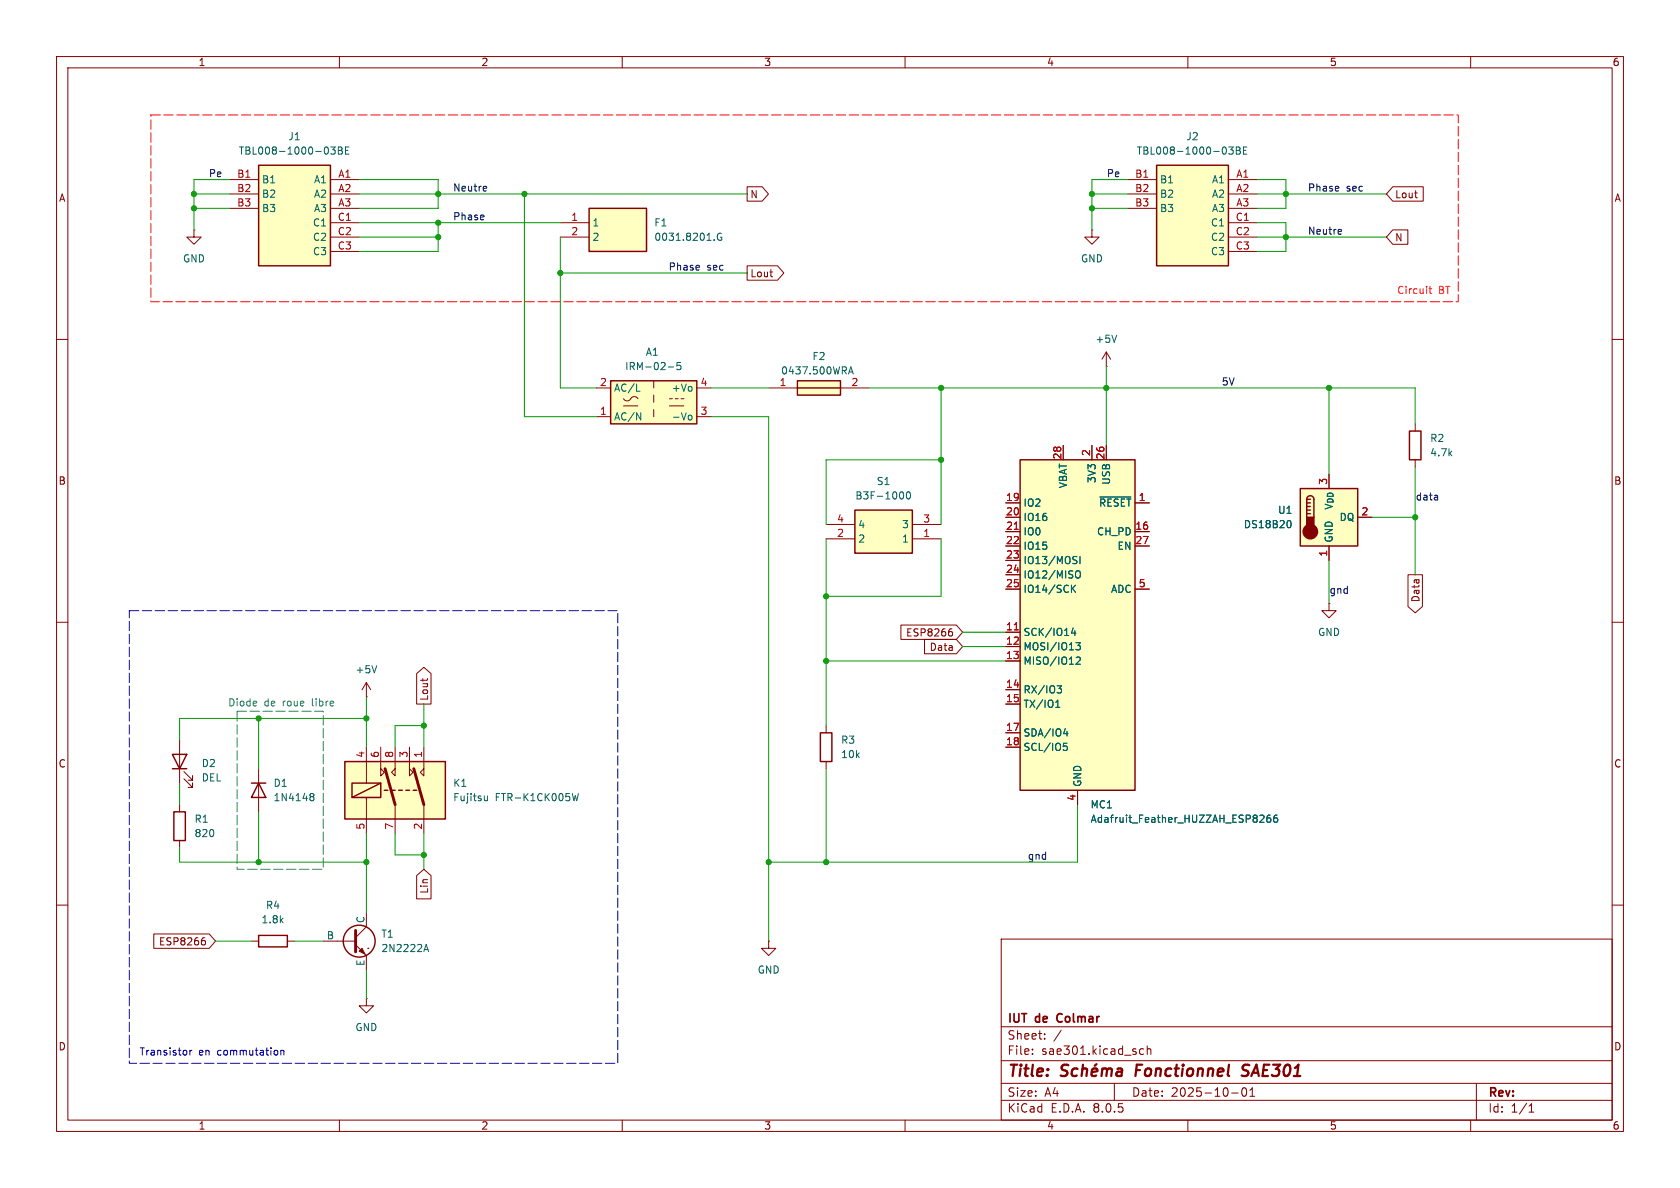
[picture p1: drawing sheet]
<svg xmlns="http://www.w3.org/2000/svg" width="297mm" height="210mm" viewBox="0 0 297 210" stroke-linecap="round" stroke-linejoin="round" font-family="sans-serif">
<g fill="none" stroke="#840000" stroke-width=".18">
<path d="M10 10h277v190h-277zM12 12h273v186h-273zM60 10v2M110 10v2M160 10v2M210 10v2M260 10v2M10 60h2M285 60h2M10 110h2M285 110h2M10 160h2"/>
<path d="M285 160h2M177 166h108v32h-108zM60 198v2M110 198v2M160 198v2M177 194.5h108M177 191.5h108M177 187.5h108M177 181.5h108M182.5 186.3v.1M182.5 185.5v.1M184.7 183.6v.1"/>
<path d="M184.7 182.8v.1M187.6 182.1l-1.3 2M197 191.5v3M202.2 185.5l-.5-.1-.2 .3v.4l.1 .2h.6M202.8 185.5l.2-.1 .4 .1 .1 .9M202.8 184.9v1.5M210 198v2M217.7 193.2h1.2M219.7 192.4l.2-.1a.81 .81 0 0 1 .6 .6 .81 .81 0 0 1-.3 .8l-.2 .1a.81 .81 0 0 1-.3-1.4zM221 193.8h.8M221 192.7l.4-.4v1.5M260 198v2"/>
<path d="M261 191.5v6.5M270.3 196.6h.9M270.3 195.5l.4-.4v1.5"/>
</g>
<g fill="none" stroke="#840000" stroke-width=".4">
<path d="M188.9 188.3a.85 .85 0 0 0-1.1 .1 .45 .45 0 0 0 .2 .8l.4 .1a.49 .49 0 0 1 .3 .5 .49 .49 0 0 1-.4 .4l-.8-.1M190.5 189a.66 .66 0 0 0-1 .3l-.1 .5 .2 .3 .2 .1 .6-.1M191.3 189.1a.49 .49 0 0 1 .9 .1l-.1 1M191.5 188.2l-.3 2M193 189.5l1-.1-.1-.4-.5-.1-.3 .3-.1 .9 .2 .1 .6-.1M193.8 188.1l-.3 .3M194.9 189.1a.49 .49 0 0 1 .8 .1M194.9 188.9l-.2 1.3M195.7 189.2a.5 .5 0 0 1 .8-.2l-.1 1.2M195.7 189.2l-.1 1M197.6 189l.2-.1 .5 .1v1.2M198.4 189.4h-.7a.4 .4 0 0 0-.4 .4 .4 .4 0 0 0 .3 .4l.7-.1"/>
<path d="M201 188.2l-.3 2M220.6 190a.85 .85 0 0 1-1.1 .1M220.6 188.2l-.7 .1a.46 .46 0 0 0-.2 .5 .46 .46 0 0 0 .3 .4l.6 .2"/>
</g>
<path d="M187 179.4l-.2 .4 .2 .7" fill="none" stroke="#840000" stroke-width=".3"/>
<path d="M104.1 36.8h10.2v7.7h-10.2z" fill="#ffffc2"/>
<path d="M104.1 36.8h10.2v7.7h-10.2z" fill="none" stroke="#840000" stroke-width=".25"/>
<path d="M99.1 39.4h5M99.1 41.9h5" fill="none" stroke="#840000" stroke-width=".18"/>
<path d="M126.3 42.4v.1M127.5 41.3a.59 .59 0 0 0-.7 .6 .59 .59 0 0 0 .7 .5l.1-.5h-.2" fill="none" stroke="#006464" stroke-width=".18"/>
<path d="M141 67.3h7.6v2.6h-7.6z" fill="#ffffc2"/>
<path d="M141 67.3h7.6v2.6h-7.6zM141 68.6h7.6M30.7 143.5h2.1v5.1h-2.1zM45.7 165.4h5.1v2h-5.1z" fill="none" stroke="#840000" stroke-width=".25"/>
<g fill="none" stroke="#840000" stroke-width=".18">
<path d="M193 40.6v1.3h1.3l-1.3 1.3-1.2-1.3h1.2M193 40.6h.1M135.9 68.6h5.1M148.6 68.6h5.1M195.6 64.8h.1M195.6 62.2l-.8 1.3M195.6 62.2v2.6M195.6 62.2l.7 1.3M31.7 142.2v1.3M31.7 148.6v1.3M44.4 166.4h1.3M50.8 166.4h1.3"/>
<path d="M64.8 176.5v1.3h1.2l-1.2 1.3-1.3-1.3h1.3M64.8 176.5h.1"/>
</g>
<path d="M197.4 59.3l-.4 1.2M150 66.1l.4-1.3 .4 1.3M150.1 65.7h.6" fill="none" stroke="#006464" stroke-width=".18"/>
<path d="M107.9 67.3h15.3v7.6h-15.3z" fill="#ffffc2"/>
<g fill="none" stroke="#840000" stroke-width=".25">
<path d="M107.9 67.3h15.3v7.6h-15.3z"/>
<circle cx="63.5" cy="166.4" r="2.82"/>
</g>
<g fill="none" stroke="#840000" stroke-width=".18">
<path d="M105.4 73.7h2.5M105.4 68.6h2.5M110.2 70.5a.8 .8 0 0 0 .8 .4 .8 .8 0 0 0 .7-.6 .73 .73 0 0 1 1.1 .2M110.2 71.8h2.6M115.6 67.3v1.3M115.6 69.9v1.2M115.6 72.4v1.3M118.4 71.8h2.5M118.4 70.5h.5M119.4 70.5h.5M120.4 70.5h.5M123.2 73.7h2.5"/>
<path d="M123.2 68.6h2.5M57.1 166.4h5.8M62.9 167l1.9 1.9v2.6M64.8 161.3v2.5l-1.9 1.9M65 167.6h.1"/>
</g>
<path d="M112.5 73l.8 1.2v-1.2M112.5 69.2h.7M118.1 64.9h1M120.3 64.1h-.6v.6l.1-.1h.5l.1 .2-.1 .4-.2 .1-.4-.1M121.9 73.4l.3 .1 .1 .1v.5l-.4 .1M74.9 168.2l.4-1.3 .5 1.3M75 167.9h.6" fill="none" stroke="#006464" stroke-width=".18"/>
<path d="M62.9 164.5v3.8" fill="none" stroke="#840000" stroke-width=".51"/>
<path d="M63.5 168.1l.5-.5 .5 1.1z" fill="#840000" stroke="#840000" stroke-width=".18"/>
<path d="M204.5 29.2h12.7v17.8h-12.7z" fill="#ffffc2"/>
<path d="M204.5 29.2h12.7v17.8h-12.7zM145 129.5h2.1v5.1h-2.1z" fill="none" stroke="#840000" stroke-width=".25"/>
<path d="M199.4 31.8h5.1M199.4 34.3h5.1M199.4 36.8h5.1M217.2 31.8h5M217.2 34.3h5M217.2 36.8h5M217.2 39.4h5M217.2 41.9h5M217.2 44.5h5M146 128.3v1.2M146 134.6v1.3" fill="none" stroke="#840000" stroke-width=".18"/>
<path d="M217.2 26h.8l-.4 .5 .4 .1v.5l-.2 .1-.6-.1M218.6 26h.4l.2 .2-.2 .4 .2 .1 .1 .3-.3 .2h-.4zM218.6 26.6h.4M219.8 26.6h.5M220.4 26h-.6v1.2h.6" fill="none" stroke="#006464" stroke-width=".18"/>
<path d="M45.7 29.2h12.7v17.8h-12.7z" fill="#ffffc2"/>
<path d="M45.7 29.2h12.7v17.8h-12.7zM249.2 76.2h2v5.1h-2zM30.5 133.4h2.5l-1.3 2.5zM30.5 135.9h2.5M44.4 138.4h2.6M45.7 138.4l1.3 2.6h-2.6z" fill="none" stroke="#840000" stroke-width=".25"/>
<g fill="none" stroke="#840000" stroke-width=".18">
<path d="M40.6 31.8h5.1M40.6 34.3h5.1M40.6 36.8h5.1M58.4 31.8h5.1M58.4 34.3h5.1M58.4 36.8h5.1M58.4 39.4h5.1M34.3 40.6v1.3h1.3l-1.3 1.3-1.3-1.3h1.3M34.3 40.6h.1M58.4 41.9h5.1M58.4 44.5h5.1M250.2 74.9v1.3"/>
<path d="M250.2 81.3v1.3M31.7 130.8v7.6M32.5 137.7l1.5 1.5v-.8v.8h-.7M32.5 136.4l1.5 1.5v-.7v.7h-.7M45.7 135.9v7.6M64.8 123.2h.1M64.8 120.7l-.8 1.2M64.8 120.7v2.5M64.8 120.7l.7 1.2M135.9 166.4v1.2h1.3l-1.3 1.3-1.3-1.3h1.3M135.9 166.4h.1"/>
</g>
<path d="M58.5 26h.8l-.5 .5 .4 .1v.5l-.2 .1-.5-.1M59.8 26h.4l.3 .2-.3 .4 .3 .1v.3l-.2 .2h-.5zM59.8 26.6h.4M61.1 26.6h.4M61.7 26h-.6v1.2h.6M66.6 117.7l-.4 1.2M54.9 140.8h.1M54.9 140.3h.4l.1 .1 .1 .2-.2 .2M55 140.8h.3M55 140.8l-.1 .1M55.3 140.8l.2 .3-.1 .3-.1 .1h-.4" fill="none" stroke="#006464" stroke-width=".18"/>
<g fill="#ffffc2">
<path d="M62.2 138.4h5.1v2.6h-5.1z"/>
<path d="M61 134.6h17.7v10.2h-17.7z"/>
</g>
<path d="M61 134.6h17.7v10.2h-17.7zM62.2 138.4h5.1v2.6h-5.1zM67.3 138.4l-5.1 2.6M67.9 139.7h.7M69.2 139.7h.6M70.5 139.7h.6M71.8 139.7h.6M73 139.7h.7" fill="none" stroke="#840000" stroke-width=".25"/>
<path d="M64.8 132.1v6.3M67.3 132.1v5.1l.6-.7-.6-.6M69.8 132.1v5.1l-.6-.7 .6-.6M72.4 132.1v5.1l.6-.7-.6-.6M74.9 132.1v5.1l-.6-.7 .6-.6M64.8 141.2v-.2v6.3M69.8 142.2v5.1M74.9 142.2v5.1" fill="none" stroke="#840000" stroke-width=".18"/>
<path d="M68.1 135.9l1.7 6.3M73.2 135.9l1.7 6.3" fill="none" stroke="#840000" stroke-width=".51"/>
<path d="M86.2 140.7v.8M86.2 141.4l-.2 .1h-.3M101.2 140.3l.3 1.2 .2-.9 .3 .9 .3-1.2" fill="none" stroke="#006464" stroke-width=".18"/>
<path d="M229.9 86.4h10.1v10.1h-10.1z" fill="#ffffc2"/>
<path d="M229.9 86.4h10.1v10.1h-10.1zM231 88.3a.64 .64 0 0 1 .6-.7 .64 .64 0 0 1 .7 .7v3.1M231 90.8h.6M231 90.2h.6M231 89.5h.6M231 88.9h.6M231 88.3v3.1M231 88.3h.6" fill="none" stroke="#840000" stroke-width=".25"/>
<g fill="#840000" stroke="#840000" stroke-width=".25">
<path d="M231 91.4h1.3v1.9h-1.3z"/>
<circle cx="231.6" cy="94" r="1.27"/>
</g>
<path d="M234.9 96.5v2.6M240 91.4h2.6M234.9 106.7v1.3h1.3l-1.3 1.2-1.2-1.2h1.2M234.9 106.7h.1" fill="none" stroke="#840000" stroke-width=".18"/>
<path d="M227.8 92a.68 .68 0 0 1 .5 .7 .68 .68 0 0 1-.5 .6" fill="none" stroke="#006464" stroke-width=".18"/>
<path d="M151.1 90.2h10.2v7.6h-10.2z" fill="#ffffc2"/>
<path d="M151.1 90.2h10.2v7.6h-10.2z" fill="none" stroke="#840000" stroke-width=".25"/>
<path d="M146 95.3h5.1M146 92.7h5.1M161.3 95.3h5.1M161.3 92.7h5.1" fill="none" stroke="#840000" stroke-width=".18"/>
<path d="M159.3 86.9a.68 .68 0 0 1 .5 .7 .68 .68 0 0 1-.5 .6M160.4 87.1l.1-.2a.68 .68 0 0 1 .5 .7 .68 .68 0 0 1-.5 .6l-.1-.1-.2-.4z" fill="none" stroke="#006464" stroke-width=".18"/>
<path d="M180.3 81.3h20.4v58.4h-20.4z" fill="#ffffc2"/>
<path d="M180.3 81.3h20.4v58.4h-20.4z" fill="none" stroke="#840000" stroke-width=".25"/>
<g fill="none" stroke="#840000" stroke-width=".18">
<path d="M132.1 33h2.6l1.2 1.3-1.2 1.3h-2.6zM246.2 33h5.4v2.6h-5.4l-1.1-1.3zM250.1 34.1h.5M250.4 35h.2M132.1 47h5.4l1.1 1.3-1.1 1.2h-5.4zM136.1 48.1h.5M136.5 48.9h.1M246.2 40.6h2.7v2.6h-2.7l-1.1-1.3zM188 78.7v2.6M193 78.7v2.6M195.6 78.7v2.6M177.8 88.9h2.5"/>
<path d="M177.8 94h2.5M177.8 91.4h2.5M177.8 96.5h2.5M177.8 99.1h2.5M200.7 88.9h2.5M200.7 94h2.5M200.7 96.5h2.5M234.9 96.5v2.6M240 91.4h2.6M73.7 119.1l1.2-1.1 1.3 1.1v5.4h-2.5zM74.8 120v.4M75.6 120v.1"/>
<path d="M159.3 110.5h9.8l1.1 1.3-1.1 1.2h-9.8zM163.4 113h5.7l1.1 1.3-1.1 1.3h-5.7zM167.9 111.6h.3l.2 .3-.1 .4-.4 .1M168 111.2h.3M177.8 111.8h2.5M177.8 114.3h2.5M177.8 116.8h2.5M177.8 101.6h2.5M177.8 104.1h2.5M200.7 104.1h2.5M248.9 101.6h2.6v5.6l-1.3 1.1-1.3-1.1zM177.8 121.9h2.5"/>
<path d="M177.8 124.5h2.5M177.8 129.5h2.5M177.8 132.1h2.5M190.5 139.7v2.5M73.7 154.8l1.2-1.1 1.3 1.1v4.1h-2.5zM27.2 165.1h9.8l1.1 1.3-1.1 1.2h-9.8zM35.8 166.3h.3l.2 .2v.4l-.5 .1M36 165.8h.2"/>
</g>
<g fill="none" stroke="#006464" stroke-width=".18">
<path d="M189.9 98.4h.5M190.1 99l.3 .3-.3 .3M190.9 98.4v1.2M194.4 87.9h5.5M227.8 92a.68 .68 0 0 1 .5 .7 .68 .68 0 0 1-.5 .6M189.6 104l.5 .7M189.7 111l-.3 .9h.8M190 111.5v.8M190.1 103.4l-.7 .8M190.2 113.6h.8l-.4 .5 .3 .1v.6l-.2 .1-.5-.1M190.2 101.1l.2-.2a.43 .43 0 0 1 .6 .4v.5a.43 .43 0 0 1-.3 .4 .43 .43 0 0 1-.5-.2M190.3 116.3l.4-.2 .3 .4-.8 .9h.8"/>
<path d="M186.6 125h.8M186.6 124.1l.4-.3v1.2M186.9 121.2h.8l-.5 .5 .4 .1 .1 .5-.3 .2h-.3M188 129.7h.8M188 131.4h.6M188.1 131.9h.3l.3 .2-.1 .4-.5 .2M188.6 129.3v.8M222.9 144.1l.4 .1 .2 .3-.8 .9h.8M224.6 144.1l-.4 .1a.86 .86 0 0 0 0 1.2l.4-.2 .1-.4-.3-.2h-.3l-.1 .2M225.8 144.1l-.4 .1a.86 .86 0 0 0 0 1.2l.4-.2 .1-.4-.3-.2h-.3l-.1 .2"/>
</g>
<path d="M179.3 93.6h.7M179.3 111.3h.7" fill="none" stroke="#a90000" stroke-width=".18"/>
<path d="M85.9 32.9l.1 .3-.6 .2M86 33.7l-.1 .1M237 40.6l.2 .3-.6 .1M237.1 41.3l-.1 .1" fill="none" stroke="#0f0f0f" stroke-width=".18"/>
<path d="M252.6 51h.5M252.8 50.6v1.1l.3 .2" fill="none" stroke="#f00" stroke-width=".18"/>
<path d="M33.6 185.7v.8M33.9 185.7l-.3 .2M49.7 185.8l.1-.1h.3l.1 .8M49.7 185.7v.8" fill="none" stroke="#0000c2" stroke-width=".18"/>
<path d="M41.9 125.7h15.2v28h-15.2z" fill="none" stroke="#3b7855" stroke-width=".18" stroke-dasharray="1.7 .6"/>
<path d="M22.9 108h86.3v80h-86.3z" fill="none" stroke="#0000c2" stroke-width=".18" stroke-dasharray="1.7 .6"/>
<path d="M26.7 20.3h231.1v33h-231.1z" fill="none" stroke="#f00" stroke-width=".18" stroke-dasharray="1.7 .6"/>
<g fill="none" stroke="#009600" stroke-width=".18">
<path d="M34.3 34.3h6.3M34.3 36.8h6.3M40.6 31.8h-6.3v8.8M63.5 31.8h14v5h-14M63.5 34.3h68.6M63.5 39.4h35.6M77.5 39.4v5.1h-14M92.7 34.3v39.4h12.7M193 34.3h6.4M193 36.8h6.4M199.4 31.8h-6.4v8.8M222.2 31.8h5.1v5h-5.1"/>
<path d="M222.2 34.3h22.9M222.2 39.4h5.1v5.1h-5.1M63.5 41.9h14M99.1 41.9v26.7h6.3M99.1 48.3h33M222.2 41.9h22.9M125.7 68.6h10.2M125.7 73.7h10.2v92.7M153.7 68.6h96.5v6.3M166.4 68.6v24.1M195.6 64.8v13.9M234.9 68.6v15.2"/>
<path d="M146 95.3v33M166.4 81.3h-20.4v11.4M166.4 95.3v10.1h-20.4M234.9 99.1v7.6M242.6 91.4h7.6M250.2 82.6v19M146 116.8h31.8M170.2 114.3h7.6M170.2 111.8h7.6M31.7 138.4v3.8M45.7 127v8.9M64.8 123.2v8.9"/>
<path d="M64.8 127h-33.1v3.8M74.9 124.5v7.6M74.9 128.3h-5.1v3.8M146 135.9v16.5M31.7 149.9v2.5h33.1M45.7 143.5v8.9M64.8 147.3v14M69.8 147.3v3.8h5.1M74.9 147.3v6.4M190.5 142.2v10.2h-54.6M38.1 166.4h6.3M52.1 166.4h5"/>
<path d="M64.8 171.5v5"/>
</g>
<g fill="#009600" stroke="#009600" stroke-width=".18">
<circle cx="193" cy="34.3" r=".46"/>
<circle cx="193" cy="36.8" r=".46"/>
<circle cx="227.3" cy="41.9" r=".46"/>
<circle cx="227.3" cy="34.3" r=".46"/>
<circle cx="234.9" cy="68.6" r=".46"/>
<circle cx="195.6" cy="68.6" r=".46"/>
<circle cx="250.2" cy="91.4" r=".46"/>
<circle cx="64.8" cy="152.4" r=".46"/>
<circle cx="45.7" cy="152.4" r=".46"/>
<circle cx="74.9" cy="151.1" r=".46"/>
<circle cx="64.8" cy="127" r=".46"/>
<circle cx="74.9" cy="128.3" r=".46"/>
<circle cx="146" cy="116.8" r=".46"/>
<circle cx="146" cy="105.4" r=".46"/>
<circle cx="135.9" cy="152.4" r=".46"/>
<circle cx="146" cy="152.4" r=".46"/>
<circle cx="166.4" cy="81.3" r=".46"/>
<circle cx="45.7" cy="127" r=".46"/>
<circle cx="77.5" cy="34.3" r=".46"/>
<circle cx="92.7" cy="34.3" r=".46"/>
<circle cx="34.3" cy="36.8" r=".46"/>
<circle cx="34.3" cy="34.3" r=".46"/>
<circle cx="77.5" cy="41.9" r=".46"/>
<circle cx="77.5" cy="39.4" r=".46"/>
<circle cx="99.1" cy="48.3" r=".46"/>
<circle cx="166.4" cy="68.6" r=".46"/>
</g>
<g font-size="2.8" fill="#840000">
<text x="178" y="190.9">Title:</text>
<text x="201.6" y="190.9">Fonctionnel</text>
<text x="221.3" y="190.9">SAE301</text>
</g>
<g font-size="2.1" fill="#840000">
<text x="178" y="184">Sheet:</text>
<text x="178" y="181.2">IUT</text>
<text x="183.2" y="181.2">de</text>
<text x="187.6" y="181.2">Colmar</text>
<text x="178" y="186.7">File:</text>
<text x="184.1" y="186.7">sae301.kicad_sch</text>
<text x="178" y="196.9">KiCad</text>
<text x="178" y="194.1">Size:</text>
<text x="184.7" y="194.1">A4</text>
<text x="185.7" y="196.9">E.D.A.</text>
<text x="193.3" y="196.9">8.0.5</text>
<text x="200" y="194.1">Date:</text>
<text x="207" y="194.1">2025-10-01</text>
<text x="263" y="194.3">Rev:</text>
<text x="263" y="196.9">Id:</text>
<text x="267.1" y="196.9">1/1</text>
</g>
<g font-size="1.8" fill="#840000">
<text x="35" y="11.9">1</text>
<text x="85" y="11.9">2</text>
<text x="135" y="11.9">3</text>
<text x="185" y="11.9">4</text>
<text x="235" y="11.9">5</text>
<text x="285" y="11.9">6</text>
<text x="10.3" y="35.9">A</text>
<text x="132.6" y="35.2">N</text>
<text x="246.5" y="35.2">Lout</text>
<text x="285.3" y="35.9">A</text>
<text x="246.5" y="42.9">N</text>
<text x="132.6" y="49.2">Lout</text>
<text x="10.3" y="85.9">B</text>
<text x="285.3" y="85.9">B</text>
<text x="251.1" y="106.6" transform="rotate(-90 251.1 106.6)">Data</text>
<text x="160.1" y="112.7">ESP8266</text>
<text x="164.3" y="115.3">Data</text>
<text x="75.9" y="124" transform="rotate(-90 75.9 124)">Lout</text>
<text x="10.3" y="135.9">C</text>
<text x="285.3" y="135.9">C</text>
<text x="75.9" y="158.1" transform="rotate(-90 75.9 158.1)">Lin</text>
<text x="28" y="167.3">ESP8266</text>
<text x="10.3" y="185.9">D</text>
<text x="285.3" y="185.9">D</text>
<text x="35" y="199.9">1</text>
<text x="85" y="199.9">2</text>
<text x="135" y="199.9">3</text>
<text x="185" y="199.9">4</text>
<text x="235" y="199.9">5</text>
<text x="285" y="199.9">6</text>
</g>
<g font-size="1.8" fill="#006464">
<text x="42.1" y="27.5">TBL008-1000-03BE</text>
<text x="50.9" y="25">J1</text>
<text x="200.9" y="27.5">TBL008-1000-03BE</text>
<text x="209.6" y="25">J2</text>
<text x="46.2" y="32.6">B1</text>
<text x="46.2" y="35.2">B2</text>
<text x="55.4" y="32.6">A1</text>
<text x="55.4" y="35.2">A2</text>
<text x="205" y="32.6">B1</text>
<text x="205" y="35.2">B2</text>
<text x="214.2" y="32.6">A1</text>
<text x="214.2" y="35.2">A2</text>
<text x="46.2" y="37.7">B3</text>
<text x="55.2" y="40.2">C1</text>
<text x="55.4" y="37.7">A3</text>
<text x="104.6" y="40.2">1</text>
<text x="115.6" y="40.2">F1</text>
<text x="205" y="37.7">B3</text>
<text x="214" y="40.2">C1</text>
<text x="214.2" y="37.7">A3</text>
<text x="32.3" y="46.6">GND</text>
<text x="55.2" y="42.8">C2</text>
<text x="55.2" y="45.3">C3</text>
<text x="104.6" y="42.8">2</text>
<text x="115.6" y="42.8">0031.8201.G</text>
<text x="191" y="46.6">GND</text>
<text x="214" y="42.8">C2</text>
<text x="214" y="45.3">C3</text>
<text x="110.4" y="65.6">IRM-02-5</text>
<text x="114.1" y="63.1">A1</text>
<text x="143.5" y="63.9">F2</text>
<text x="193.6" y="60.8">+5V</text>
<text x="108.5" y="69.4">AC/L</text>
<text x="118.7" y="69.4">+Vo</text>
<text x="138" y="66.4">0437.500WRA</text>
<text x="108.5" y="74.5">AC/N</text>
<text x="118.7" y="74.5">-Vo</text>
<text x="252.7" y="78.3">R2</text>
<text x="252.7" y="80.9">4.7k</text>
<text x="151.1" y="88.5">B3F-1000</text>
<text x="154.9" y="86">S1</text>
<text x="180.8" y="89.8">IO2</text>
<text x="188.8" y="86.4" transform="rotate(-90 188.8 86.4)">VBAT</text>
<text x="193.9" y="85.5" transform="rotate(-90 193.9 85.5)">3V3</text>
<text x="194.2" y="89.8">~{RESET}</text>
<text x="196.4" y="85.8" transform="rotate(-90 196.4 85.8)">USB</text>
<text x="151.6" y="93.6">4</text>
<text x="159.4" y="93.6">3</text>
<text x="180.8" y="92.3">IO16</text>
<text x="180.8" y="94.8">IO0</text>
<text x="193.8" y="94.8">CH_PD</text>
<text x="219.8" y="93.6">DS18B20</text>
<text x="225.8" y="91">U1</text>
<text x="235.8" y="90.2" transform="rotate(-90 235.8 90.2)">V_{DD}</text>
<text x="236.7" y="92.3">DQ</text>
<text x="151.6" y="96.1">2</text>
<text x="159.4" y="96.1">1</text>
<text x="180.8" y="97.4">IO15</text>
<text x="180.8" y="99.9">IO13/MOSI</text>
<text x="197.5" y="97.4">EN</text>
<text x="235.8" y="96" transform="rotate(-90 235.8 96)">GND</text>
<text x="180.8" y="102.5">IO12/MISO</text>
<text x="180.8" y="105">IO14/SCK</text>
<text x="196.3" y="105">ADC</text>
<text x="180.8" y="112.6">SCK/IO14</text>
<text x="232.9" y="112.6">GND</text>
<text x="62.7" y="119.2">+5V</text>
<text x="180.8" y="115.2">MOSI/IO13</text>
<text x="180.8" y="117.7">MISO/IO12</text>
<text x="180.8" y="122.8">RX/IO3</text>
<text x="180.8" y="125.3">TX/IO1</text>
<text x="148.6" y="131.7">R3</text>
<text x="180.8" y="130.4">SDA/IO4</text>
<text x="35.6" y="135.8">D2</text>
<text x="148.6" y="134.2">10k</text>
<text x="180.8" y="132.9">SCL/IO5</text>
<text x="35.6" y="138.3">DEL</text>
<text x="48.3" y="139.3">D1</text>
<text x="48.3" y="141.8">1N4148</text>
<text x="80" y="139.3">K1</text>
<text x="80" y="141.8">Fujitsu</text>
<text x="87.5" y="141.8">FTR-K1CK005W</text>
<text x="191.4" y="139.2" transform="rotate(-90 191.4 139.2)">GND</text>
<text x="192.7" y="143.1">MC1</text>
<text x="34.3" y="145.6">R1</text>
<text x="34.3" y="148.2">820</text>
<text x="192.7" y="145.6">Adafruit_Feather_HUZZAH_ESP8266</text>
<text x="46.9" y="160.9">R4</text>
<text x="46.1" y="163.4">1.8k</text>
<text x="57.7" y="166.1">B</text>
<text x="64.5" y="163.3" transform="rotate(-90 64.5 163.3)">C</text>
<text x="67.3" y="166">T1</text>
<text x="64.5" y="170.9" transform="rotate(-90 64.5 170.9)">E</text>
<text x="67.3" y="168.5">2N2222A</text>
<text x="133.9" y="172.3">GND</text>
<text x="62.7" y="182.5">GND</text>
</g>
<g font-size="1.8" fill="#0f0f0f">
<text x="36.8" y="31.4">Pe</text>
<text x="80" y="33.9">Neutre</text>
<text x="195.6" y="31.4">Pe</text>
<text x="231.1" y="33.9">Phase</text>
<text x="238" y="33.9">sec</text>
<text x="80" y="39">Phase</text>
<text x="231.1" y="41.6">Neutre</text>
<text x="118.1" y="47.9">Phase</text>
<text x="125" y="47.9">sec</text>
<text x="215.9" y="68.2">5V</text>
<text x="250.2" y="88.6">data</text>
<text x="234.9" y="105.1">gnd</text>
<text x="181.6" y="152.1">gnd</text>
</g>
<g font-size="1.8" fill="#a90000">
<text x="41.8" y="31.5">B1</text>
<text x="41.8" y="34">B2</text>
<text x="59.7" y="31.5">A1</text>
<text x="59.7" y="34">A2</text>
<text x="200.6" y="31.5">B1</text>
<text x="200.6" y="34">B2</text>
<text x="218.5" y="31.5">A1</text>
<text x="218.5" y="34">A2</text>
<text x="41.8" y="36.6">B3</text>
<text x="59.6" y="39.1">C1</text>
<text x="59.6" y="41.7">C2</text>
<text x="59.7" y="36.6">A3</text>
<text x="100.9" y="39.1">1</text>
<text x="100.9" y="41.7">2</text>
<text x="200.6" y="36.6">B3</text>
<text x="218.4" y="39.1">C1</text>
<text x="218.4" y="41.7">C2</text>
<text x="218.5" y="36.6">A3</text>
<text x="59.6" y="44.2">C3</text>
<text x="218.4" y="44.2">C3</text>
<text x="106" y="68.3">2</text>
<text x="123.8" y="68.3">4</text>
<text x="137.7" y="68.3">1</text>
<text x="150.4" y="68.3">2</text>
<text x="106" y="73.4">1</text>
<text x="123.8" y="73.4">3</text>
<text x="187.7" y="81.3" transform="rotate(-90 187.7 81.3)">28</text>
<text x="192.8" y="80.7" transform="rotate(-90 192.8 80.7)">2</text>
<text x="195.3" y="81.3" transform="rotate(-90 195.3 81.3)">26</text>
<text x="177.8" y="88.6">19</text>
<text x="201.2" y="88.6">1</text>
<text x="234.7" y="85.8" transform="rotate(-90 234.7 85.8)">3</text>
<text x="147.9" y="95">2</text>
<text x="147.9" y="92.5">4</text>
<text x="163.1" y="95">1</text>
<text x="163.1" y="92.5">3</text>
<text x="177.8" y="91.2">20</text>
<text x="177.8" y="93.7">21</text>
<text x="200.6" y="93.7">16</text>
<text x="240.6" y="91.2">2</text>
<text x="177.8" y="96.3">22</text>
<text x="177.8" y="98.8">23</text>
<text x="177.8" y="101.3">24</text>
<text x="200.6" y="96.3">27</text>
<text x="234.7" y="98.5" transform="rotate(-90 234.7 98.5)">1</text>
<text x="177.8" y="103.9">25</text>
<text x="201.2" y="103.9">5</text>
<text x="177.8" y="111.5">11</text>
<text x="177.8" y="114">12</text>
<text x="177.8" y="116.6">13</text>
<text x="177.8" y="121.7">14</text>
<text x="177.8" y="124.2">15</text>
<text x="177.8" y="129.3">17</text>
<text x="177.8" y="131.8">18</text>
<text x="64.5" y="134.1" transform="rotate(-90 64.5 134.1)">4</text>
<text x="67.1" y="134.1" transform="rotate(-90 67.1 134.1)">6</text>
<text x="69.6" y="134.1" transform="rotate(-90 69.6 134.1)">8</text>
<text x="72.1" y="134.1" transform="rotate(-90 72.1 134.1)">3</text>
<text x="74.7" y="134.1" transform="rotate(-90 74.7 134.1)">1</text>
<text x="190.2" y="141.7" transform="rotate(-90 190.2 141.7)">4</text>
<text x="64.5" y="146.8" transform="rotate(-90 64.5 146.8)">5</text>
<text x="69.6" y="146.8" transform="rotate(-90 69.6 146.8)">7</text>
<text x="74.7" y="146.8" transform="rotate(-90 74.7 146.8)">2</text>
</g>
<g font-size="1.8" fill="#f00">
<text x="246.9" y="52.2">Circuit</text>
<text x="254.3" y="52.2">BT</text>
</g>
<g font-size="1.8" fill="#3b7855">
<text x="40.2" y="125.1">Diode</text>
<text x="46.7" y="125.1">de</text>
<text x="50.1" y="125.1">roue</text>
<text x="55.4" y="125.1">libre</text>
</g>
<g font-size="1.8" fill="#0000c2">
<text x="24.6" y="186.8">Transistor</text>
<text x="35.1" y="186.8">en</text>
<text x="38.5" y="186.8">commutation</text>
</g>
</svg>
